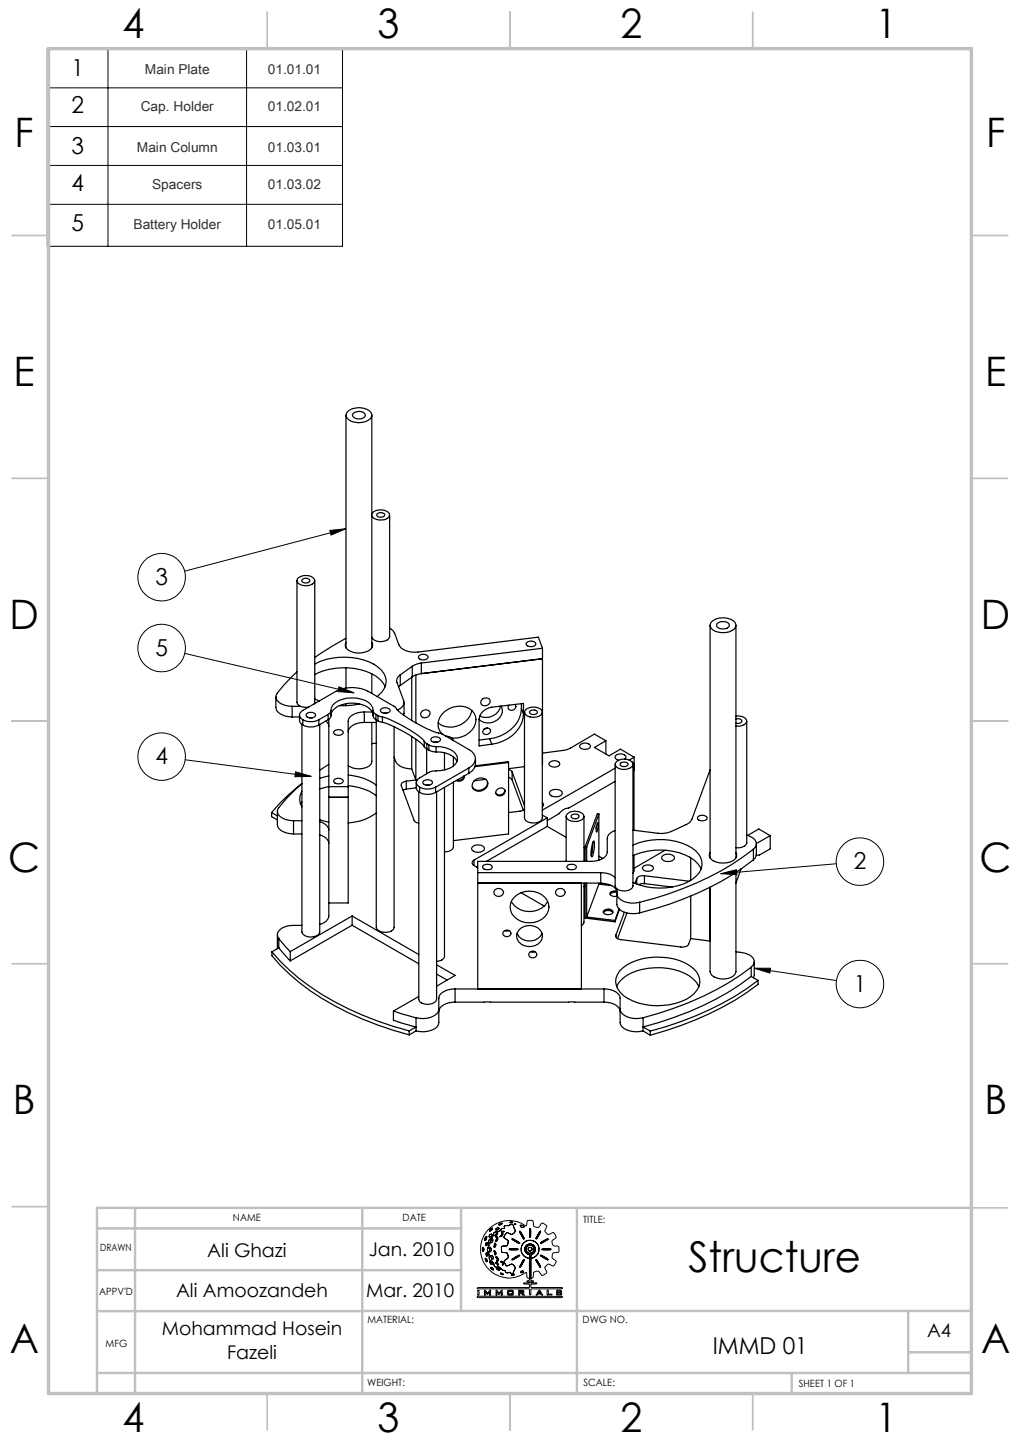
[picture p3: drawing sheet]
<svg xmlns="http://www.w3.org/2000/svg" width="210mm" height="297mm" viewBox="0 0 210 297" stroke-linecap="round" stroke-linejoin="round" font-family="sans-serif">
<g fill="none" stroke="#000" stroke-width=".21">
<path d="M9.7 10.1h60.8v40.6h-60.8zM9.7 18.1h60.8M22.2 10.1v40.6M50.8 10.1v40.6M9.7 26.1h60.8M9.7 34.1h60.8M9.7 42.1h60.8M67.9 109.3l3.3-.4-3 1.3zM71.2 108.9l-33.2 8.7M38 134.6l34.9 8.1M38.1 156.5l26 3.4M60.9 159l3.2 .9-3.4 .1z"/>
<path d="M69.8 141.5l3.1 1.2-3.3-.3zM148.4 179.9l3.2-.8 .1 1.1zM172.2 177.9l-23.8 2M155.3 199.4l16.9 2.6M155.3 199.4h3.3l-.1 1zM99.3 257.2l.1 .4M99.6 257.2l-.2-.3-.1 .3M99.6 257.2v.3M99.6 257.5l-.1 .2-.1-.1M99.8 255.1v.2M99.9 259.1a.57 .57 0 0 1 .4 .8zM100.1 258.1l.1 .6"/>
<path d="M100.1 254.7l.1 .4M100.1 254.7l-.3 .4M100.1 258v.1M100.1 258l.3 .3M100.2 255.1l-.2 .3-.1 .1-.1-.2M100.2 258.7h.1M100.3 256h-.2v.6l.2-.2M100.3 256v.4M100.4 257.2l.1 .8M100.4 258.3l-.1 .4M100.5 253.3a6 6 0 0 1 7.9-.8l.1-1a.78 .78 0 0 1 1-.1 .78 .78 0 0 1 .3 .9 .86 .86 0 0 0 .9 .5 .86 .86 0 0 0 .7-.8 .95 .95 0 0 1 1.2 .6l-.2 .4a.84 .84 0 0 0 .5 1.3l1-.4 .4 .4a.55 .55 0 0 1 0 .8l-.7 .6 .3 .9 1.1 .2 .1 1-.5 .2a.76 .76 0 0 0-.9 .5 .76 .76 0 0 0 .4 .9l.4 .4-.4 .9-.2 .1-1.1-.5-.7 .8 .4 1.1-.8 .5-.4-.4a.79 .79 0 0 0-1.1-.4 .79 .79 0 0 0-.4 1l-.1 .2-.4 .2v.4l.6 .2-1.4 .1v-.2l.5-.2v-.3l-.5-.2-.1-1-.5 .2a5.9 5.9 0 0 1-7.6-1.3 5.9 5.9 0 0 1 .2-7.7zM100.5 258l.1 .2a1.75 1.75 0 0 0 .5 1.5"/>
<path d="M100.6 256.1l.1 .4-.3 .7M100.7 257.1v-.2h.2l.2 .3M100.7 257.1l.1 .4M100.8 257.5v.3h.2M100.9 255.9l.2 .1M100.9 259.8l-.1 .2 .4 .4 .2-.1-.1-.3M100.9 259.8l.4 .2M100.9 253.2l-.1 .3 .1 .1M100.9 255.2l-.3 .3v.6M100.9 255.2a.65 .65 0 0 0-.3 .9M101 258.7h.4l.1 .2-.1 .5h-.1zM101 255.7l-.1 .2"/>
<path d="M101.1 254.2h.1v.3l-.2 .3-.3-.1M101.1 254.2l-.4 .5M101.1 259.7l.4 .4M101.1 257.2l-.1 .6M101.2 255.1l.3 .2M101.2 255.1l-.2 .6M101.3 252.9l-.4 .3M101.3 252.9l.1 .2M101.4 253.1l-.5 .5M101.5 255.3l-.1 .4-.3 .3M101.5 255.3v.4l-.4 .3M101.5 254.3l-.1 .6-.5 .3"/>
<path d="M101.5 254.3l-.1 .4-.5 .5M101.7 257.6l.1 .4M101.7 256.6v.3M101.8 257.6h-.1M101.8 257.6l.3 .3M101.8 256.1l.3 .2v.3l-.4 .3M101.8 256.1l-.1 .5M101.8 258l.1 .5M102.1 258.9l.1-.1 .4 .5-.2 .5h-.1l.1-.5zM102.1 260v.1M102.1 260l.3 .2M102.1 257.9v.4l-.2 .2"/>
<path d="M102.1 254.7l.3 .1 .1 .4-.4 .5 .2-.6zM102.2 253l-.1 .3h.1M102.2 254.1l.2-.2v.2M102.2 254.1l-.3 .3M102.2 253.7l-.4 .1-.3 .5M102.2 253.7l-.5 .2-.2 .4M102.3 254.3l-.3 .2-.1-.1M102.4 254.1l-.1 .2M102.6 252.8l.1 .1v.2M102.6 252.8l-.4 .2M102.7 253.1l-.5 .2M103.2 254.5l-.2 .1"/>
<path d="M103.2 253.6l.2 .2 .4-.2h-.3M103.2 253.6h.3M103.2 260l.2 .1M103.2 260l-.2-.2h.3l.2 .2M103.3 257.3v.6l.6 .1M103.3 253.1l-.7 .6h-.4M103.3 257.3v.5l.6 .2M103.3 254l-.1 .5M103.3 254l.2 .1a.55 .55 0 0 1-.6 .6l.1-.1M103.4 251.9l-.6 .2M103.4 251.9l-.5 .4h-.2l.1-.2M103.5 260l.1 .5"/>
<path d="M103.6 253l-.3 .1M103.8 259.7l.1 .5M103.9 253h-.3M103.9 258l.6 .1 .1 .6M103.9 258l.5 .1 .2 .6M103.9 252.5v.5M104 254.3l-.2 .6 .3 .3M104 254.3l-.2 .5 .3 .4M104.1 255.2l.5 .3v.4M104.5 256.5l-1.2 .2v.6M104.5 252.4l-.6 .1M104.6 259.1l-.8 .6"/>
<path d="M104.6 255.9l-.1 .6M104.6 258.7v.4M105 251.8h.6M105 257.2h1.4M105 257.2l-.2 .1 .3 .1M105 251.8l.3 .1M105.1 257.4h1.4M105.2 254.2l-.8-.3-.4 .4M105.2 252.2l.5 .2M105.2 252.2l-.7 .2M105.4 259.4l.2 .1M105.4 255.1l.3 .3"/>
<path d="M105.4 255.1l.9 .4M105.6 251.8l-.3 .1M105.6 254.1l-.2 .2-.2-.1M105.7 255.4l1.3 .7-.3-.3M105.7 252.4l.1 .5M105.8 252.9l.2 .4M106 253.8l-.4 .3M106 252.1h.2l-.3 .1zM106 253.3v.5M106 253.3l.1 .3-.1 .2M106.3 255.5l.4 .3M106.4 257.2h.2l-.1 .2"/>
<path d="M106.6 258.6l-1.2 .8M106.8 258.8l-1.2 .7M106.9 258.5l-.3 .1M106.9 258.5l.1 .1-.2 .2M107 253.7l.4 .7M107 253.6l.3 .3M107 253.6v.1M107.1 252.5l.1 .2M107.2 252.7l.2 .1M107.3 257.2v.6l.3 .6M107.3 257.2l.1 .7 .2 .5M107.3 253.9l.2 .4"/>
<path d="M107.4 254.4l.4 .8 .2-.1-.2-.4M107.5 254.3l.3 .4M107.6 252.4l-.3-.1-.2 .2M107.6 252.4l.2 .2M107.6 252.4l-.4-.1-.1 .2M107.6 258.4l.9 .6M107.7 256.1l-.4 1.1M107.7 256.1l-.3 .5-.1 .6M107.8 259.9l.2-.4-.2-.1-.8 1.4M107.8 259.9l-.3 .4M107.8 252.6l.1 .1M107.9 255.9l-.2 .2"/>
<path d="M107.9 252.7l-.5 .1M108.1 257.7l.5 .6M108.1 257v.7M108.3 257.5l.3 .4M108.5 256.8l-.2 .7M108.6 258.3l.4 .1v.6l-.1 .1-.4-.1M108.6 257.9l.7 .2M108.7 255.5l1.3 .2M108.7 255.5l-.8 .4M108.7 255.5l.6-.1 .7 .3M108.7 257.4l.5 .3M108.7 257.4l.2 .2 .3 .1"/>
<path d="M109 256.5l.7 .2 .3 .5M109 256.5l.5 .1 .5 .6M109 256.5l-.5 .3M109 256.9l-.2 .2-.1 .3M109 254.3v.4M109 254.7l.2 .1M109 256.9l.4 .1 .1 .2v.3l-.3 .2M109 256.9l-.3 .2v.3M109.1 259.2l-.1 2M109.1 259.2l.2 .1v1.8M109.2 254.3l-.1-1.3-.1 1.3M109.2 254.3l.1 .3"/>
<path d="M109.3 254.6l-.1 .2M109.4 258.4l-.1 .7M109.5 256.3a1.14 1.14 0 0 0-1.4 .7M109.5 256.3l.6 .5M109.5 256.3l-.5-.1-.5 .2-.4 .6M109.9 258.2l-.5 .2M110 257.2l-.2 .5-.5 .4M110 257.2l-.3 .7-.4 .2M110 255.7l.8 .7M110.1 256.8l.1 .3M110.2 257.7l-.3 .5M110.2 257.1v.6"/>
<path d="M110.3 258.8l-1 .3M110.3 259.5h.3l.7 1.5zM110.7 254.3l-.4 .9M110.8 256.4l.2 .7-.1 .6M110.8 256.4l.1 .5v.8M110.9 257.7l-.1 .5-.5 .6M110.9 257.7l-.2 .7-.4 .4M111 253.9l-.3 .4M111 253.9l.3-.3-.6 1.3-.4 .3M111.3 258.5l1.6 1-.5-.2M111.3 258.5l.3 .3M111.6 258.8l.4 .3"/>
<path d="M111.6 255.8l-.3 .3 .4-.2M111.7 257.2h1.5M111.7 257.2l-.1 .1 .2 .1M111.8 257.4h1.5M112 259.1l.4 .2M112 255.5l-.4 .3M112.1 255.7l-.4 .2M112.5 255.4l-.4 .3M112.6 255.2h.3l-.4 .2M112.6 255.2l-.6 .3M113.2 257.2l.2 .1-.1 .1M98.2 265.3l.2-.1h10.5v-.7h-.9l-.2-.2 2.7-.1v.2l-1.2 .1v.6l6.4 .1 .1 .2-6.4 .1-.1 1.1-.2 .1-.1-1.1-.3-.2-10.2 .1z"/>
<path d="M98.3 267h17.4l.1 .1-.3 .2h-16.9l-.4-.1zM98.4 265.7h.2v1h-.2zM99.7 265.7l.3 .1 .4 .5 .4-.6h.2v1h-.2v-.6l-.5 .5-.4-.5v.6h-.2zM101 261.1l.6 .5M101 261.1l.4 .1M101.4 261.2l.2 .2M101.5 260.1l.2 .5M101.6 261.4v.2M101.7 260.6l.3 .3M102 260.9h.7l.3 .3M102.1 260.1l.3 .3M102.1 265.7l.7 .6 .4-.5 .2-.1v1h-.2v-.6l-.4 .5-.5-.5v.6h-.2z"/>
<path d="M102.3 261.1l-.1 .2 .1 .1 .5 .2M102.3 261.1l.5 .2M102.3 261.1v.3l.5 .2M102.4 260.2l.2 .3v.1l-.2-.2M102.8 261.3l.1 .2-.1 .1M103 261.2l.6 .5M103 262.2l.7 .3h-.4zM103.4 260.1v.4h.2M103.6 261.7h.3M103.9 261.7l.2 .4M103.9 260.2l.3 .5M104.1 262.1h.6"/>
<path d="M104.5 265.8l.2-.1 1 .1v.9h-1.2zM104.7 260.6l-.5 .1M104.7 265.9v.7M104.7 266.6h.7M104.7 265.9h.7M105 262l.2 .3h.5M105 262l-.3 .1M105.1 260.4l-.4 .2M105.1 260.4l.5 .1M105.4 265.9v.7M105.6 260.5l.3 .3M105.8 261.7l-.1 .6"/>
<path d="M105.9 262.5l-.1-.1-.6 .2h.4M105.9 262.5l-.3 .1M105.9 260.8a.65 .65 0 0 1-.1 .9M105.9 260.8l.2 .3-.3 .6M106.8 265.7l1 .1v.5l-.3 .1 .5 .3h-.4l-.4-.3h-.2v.3h-.2zM107 265.9l.6 .1M107 266.2h.6M107 265.9v.3M107 260.8v.2M107.5 261.8l-.3 .2M107.5 261.8l.3 .1M107.5 260.3l-.5 .7"/>
<path d="M107.6 266v.2M107.8 261.9l-.2 .2-.4-.1M109 261.2v2M109 263.2h.3M109.3 262.2v1M109.3 261.1v1.1M110.9 265.8h.3l.5 .9-.9-.2-.4 .2zM111.1 266l.1 .3h-.4zM112.7 265.7h.2v.9h.7v.1h-1zM114.7 265.8h.9v.2h-.2v-.1h-.6v.2l.8 .1v.5h-1l-.1-.2 .3-.1v.2h.6v-.3h-.7l-.1-.1z"/>
<circle cx="33.3" cy="118.9" r="4.9"/>
<circle cx="33.3" cy="133.5" r="4.9"/>
<circle cx="33.3" cy="155.8" r="4.9"/>
<circle cx="177" cy="177.5" r="4.9"/>
<circle cx="177" cy="202.7" r="4.9"/>
</g>
<g fill="none" stroke="#c0c0c0" stroke-width=".35">
<path d="M55 2.5v7.5M105 2.5v7.5M155 2.5v7.5M2.5 48.5h7.5M200 48.5h7.5M2.5 98.5h7.5M200 98.5h7.5M2.5 148.5h7.5M200 148.5h7.5M2.5 198.5h7.5M200 198.5h7.5M2.5 248.5h7.5"/>
<path d="M200 248.8h7.5M55 287v7.5M105 287v7.5M155 287v7.5"/>
</g>
<g fill="none" stroke="#c0c0c0" stroke-width=".5">
<path d="M20 253h74.9M27.8 248.8v38.2M74.6 248.8v38.2M94.9 248.8v21.2M118.8 248.8v38.2M200 248.8h-180v38.2M20 270h54.6M20 261.6h74.9M74.6 270h125.4M187 270v12.8M187 278.5h13M20 282.8h180"/>
<path d="M163 282.8v4.2"/>
</g>
<path d="M10 10h190v277h-190z" fill="none" stroke="#c0c0c0" stroke-width=".7"/>
<path d="M67.9 109.3l3.3-.4-3 1.3zM60.9 159l3.2 .9-3.4 .1zM148.4 179.9l3.2-.8 .1 1.1zM155.3 199.4h3.3l-.1 1zM69.8 141.5l3.1 1.2-3.3-.3z" fill="#000"/>
<g fill="none" stroke="#000" stroke-width=".25">
<path d="M71.2 85.5v47.9M71.5 84.8a3.6 3.6 0 0 1 4.9 .1 1.09 1.09 0 0 1-.6 1.7 3.7 3.7 0 0 1-4.4-.5l-.2-.4zM72.7 85.2a1.74 1.74 0 0 1 2.4 .1l.1 .2a1.51 1.51 0 0 1-2.6 0zM76.6 85.5v47.9M61.1 119.6v25a1.65 1.65 0 0 0 2.1 1.1l.4-.1M61.5 119a2.48 2.48 0 0 1 3.3 .4 1.61 1.61 0 0 1-2.2 1.2 1.23 1.23 0 0 1-1.4-1.3zM62.2 119.4a.99 .99 0 0 1 1.6 .2 .94 .94 0 0 1-1.7 0zM64.8 119.6v25l-.1 .4M76.6 105.9a2.33 2.33 0 0 1 3.6-.1 1.25 1.25 0 0 1-1.6 1.3 2.04 2.04 0 0 1-2-.9M77.6 105.9l.8-.3a.63 .63 0 0 1 .8 .7l-.8 .2a.6 .6 0 0 1-.8-.6zM80.2 106.1v25a1.76 1.76 0 0 1-2.2 1 1.58 1.58 0 0 1-1.4-.8M61.1 138.4a24.2 24.2 0 0 0-4.3 4.8 1.53 1.53 0 0 0 1.1 1.8l1.4 .4 .8 .1"/>
<path d="M64.8 136.8a13.2 13.2 0 0 1 13 .6 3.4 3.4 0 0 1 .2 5.8l-.4 .3M64.8 139a13.4 13.4 0 0 1 12.6 .3 4.7 4.7 0 0 1 1.9 2.2M71.2 131.5l-2.8 1.6-3.6 2.3M71.2 132.3a1.26 1.26 0 0 0 1 1.9 4 4 0 0 0 4.4-.8l.1-.5-.1-.6M71.2 137.5v4.2M76.6 138.8v4M80.2 129.4l.8 .6 .2 .4 .9 2.4a3.8 3.8 0 0 0 4 1.5l24.7-3.1 .9 2.3M82.4 139a1.39 1.39 0 0 0-.7 1.6l1.4 3.7a1.75 1.75 0 0 1-1.3 2M82.4 139v2.2M84.8 139.5v8.9M84.9 137.2l-2.5 1.8M84.9 137.2v2.2"/>
<path d="M84.9 139.4l-2.5 1.8M85.6 139v9.9M86.2 135.1a1.28 1.28 0 0 1 2 .2 1.14 1.14 0 0 1-2.1 0zM86.7 136.6l-1 .2-.8 .4M86.7 138.7l-1.2 .4-.6 .3M86.7 136.6v2.1M108.4 132.4a1.24 1.24 0 0 1 1.9 .2 1.14 1.14 0 0 1-2 0zM111.7 133.5l-25 3.1M111.7 133.5v24M111.7 135.7l-25 3M146.2 128.8v47.9M146.5 128.1a3.7 3.7 0 0 1 4.8 .1 1.12 1.12 0 0 1-.6 1.7 3.8 3.8 0 0 1-4.3-.6l-.2-.4z"/>
<path d="M147.6 128.5a1.89 1.89 0 0 1 2.5 0l.1 .3a1.59 1.59 0 0 1-2.6 .3zM151.5 128.8v47.9M56.8 143.5v2.2a2.47 2.47 0 0 0 2.5 1.9l.8 .1M60.1 145.5h1.8M60.1 145.5v2.2M60.1 147.7h1.6M61.7 147.3v1.1a1.13 1.13 0 0 0 .6 .9M62.2 149.2v42.7a2.18 2.18 0 0 0 3.6 .3v-43M62.3 148.2a1.01 1.01 0 0 1-.6-.9 1.01 1.01 0 0 1 .6-1l6.9-3.9a7.4 7.4 0 0 1 6.6 0l5.3 3.1a15.2 15.2 0 0 0 5.2 3.8 13.1 13.1 0 0 0 4.6 1.8l5.6 3.3a2.01 2.01 0 0 1 1.4 1.9 2.01 2.01 0 0 1-1.4 1.9M62.3 148.2a3.7 3.7 0 0 0 3.4 0M62.3 149.3a3.7 3.7 0 0 0 3.4 0M62.3 148.2v1.1"/>
<path d="M63.1 147.1a1.24 1.24 0 0 1 1.9 .2 1.11 1.11 0 0 1-2 0zM63.7 147.8h.6M64.8 143.9l.9 .5M65.7 148.2v1.1M67.1 148.5l.5 .7 .1 .4M67.6 147.1l.4-.3 .2-.4a2.57 2.57 0 0 1 2.4-2.4 6 6 0 0 1 5.8 1.2l.3 .5 .1 .8 .6 .6M67.6 147.1l-1.9 1.1M67.6 147.1v1.1M67.6 148.2l-1.9 1.1M67.7 159.8l-1.9 .5M67.7 148.2v40.5a2.13 2.13 0 0 1-1.9 1.7M67.7 157.4l-1.9 1.2"/>
<path d="M68.2 147.2a2.67 2.67 0 0 1 2.4-2.1 6 6 0 0 1 5.8 1.2l.4 .9M68.2 146.3l-.1 1.4-.5 .5M68.8 150.6a1.25 1.25 0 0 1 1.9 .3 1.18 1.18 0 0 1-2 0zM71.2 144.9v.4M71.7 159.6a10.7 10.7 0 0 1 5.8 2.1M74 145l-1.4 .2-2.7 .1M75 146.6a3.5 3.5 0 0 0-3.2 1.6l-.1 37.8h-4M75 148.8a3.5 3.5 0 0 0-3.2 1.6l-.1 .3M75 146.6h1.7M75 146.6v2.2M75 148.8h2.5M76.6 148.8v8a1.27 1.27 0 0 1-1.1 1.2 4 4 0 0 1-3.8-.3"/>
<path d="M76.8 146.3v1.3l.6 .6M77.4 147.1l.4 .3M77.4 147.1v1.1M77.4 148.2l.4 .3M77.5 148.3v42.7a2.19 2.19 0 0 0 3.1 .7l.5-.6v-41.4M77.5 153.1l-.9 .1M77.8 147.4l.9 .3M77.8 148.5l.9 .3M77.8 147.4v1.1M78.4 146.1a1.28 1.28 0 0 1 1.9 .2 1.14 1.14 0 0 1-2 0zM78.7 147.7a25.7 25.7 0 0 1 8.5 4.7l.1 .3M78.7 148.8a23.1 23.1 0 0 1 8.6 5"/>
<path d="M78.7 147.7v1.1M79 146.9h.7M81.1 156a3.2 3.2 0 0 0 3.7 2.4M82.4 141.2l-.3 .3M83.2 144.7l-.1 2.6M84.8 151.7v6.7M85.6 152.3v8.4l-.8-2.3M87 146.4a.86 .86 0 0 1 1.1-.1 .86 .86 0 0 1 .3 1 .95 .95 0 0 1-1 .5 .95 .95 0 0 1-.8-.8zM87.3 152.7l.6 .5M87.3 153.8l1 .7M87.3 152.7v1.1M87.9 153.2l-.1 6.2"/>
<path d="M87.9 153.2l.4 .2M88.3 153.4l.7 .3 .8 .1M88.3 154.5l.9 .3 .6 .1M88.3 153.4v1.1M88.8 152.1a1.28 1.28 0 0 1 1.9 .2 1.18 1.18 0 0 1-2 0zM89.4 152.9h.6M89.8 153.8a4.5 4.5 0 0 1 4.3 1.9 2.01 2.01 0 0 1-1.6 2.6l-1.8 .4-1.9 .2-2.4 1.3a1 1 0 0 0-.7 1 1 1 0 0 0 .7 .9M89.8 154.9a4.5 4.5 0 0 1 4.3 1.9M89.8 153.8v1.1M91.2 151.3a2.98 2.98 0 0 1 .5-4.8 4.2 4.2 0 0 1 5.9 .4 3.5 3.5 0 0 1-2.6 4.9l-.9 .2h-1.1M91.5 155v3.6M91.7 151.6a1.65 1.65 0 0 1 1.6 .9"/>
<path d="M93.3 155.9v1.9M95.5 159.8a1.14 1.14 0 0 1-1.4 .9M95.6 159.8a1.04 1.04 0 0 1-.5 1 1.04 1.04 0 0 1-1.2 0M96.5 158.2l-6.8 3.9M96.5 158.2v1.1M96.5 159.3l-6.8 3.9M97.2 146.3a4.4 4.4 0 0 1-7 2.6M97.9 156.3a2.62 2.62 0 0 1-1.4 3M98.6 148.2v5.4l2.6-.3M99.2 144.1a1.04 1.04 0 0 1 1.7 .2 1.02 1.02 0 0 1-.8 1 1.02 1.02 0 0 1-1.1-.5zM99.6 150.2a.74 .74 0 0 1 1.3 0 .74 .74 0 0 1-.7 1.1 .63 .63 0 0 1-.7-.3 .63 .63 0 0 1 .1-.8zM100.3 149.9l-.6 .3"/>
<path d="M100.8 152.1l-2.2 .3M100.8 152.1l.4 1.2M103 145.4a3 3 0 0 1-4.2 2.1M103.2 145.4a2.05 2.05 0 0 1-.8 2.9 2.91 2.91 0 0 1-3.8-.1M104.7 158.5l.7 .5M104.7 157.1l-.1-.2-6.7 .8M104.7 157.1l-6.9 .8M104.7 157.1v14.7l-11.4 1.3M105.4 159l2.6 6.9M105.4 159v1.7M106 145.1a.78 .78 0 0 1-.3 1.1 .78 .78 0 0 1-1.1-.5l.2-.5M107.4 145.9a6.9 6.9 0 0 1-6.6 6.2"/>
<path d="M107.4 145.9l.4 1.1M107.4 144.9v1M107.8 147v-2.1l-6.6 .8a2.89 2.89 0 0 0-2.6 2.5M107.8 147a6.8 6.8 0 0 1-5.4 6.1l-1.2 .2M108 146.7v21.7a1.8 1.8 0 0 0 2.3 1.1 1.33 1.33 0 0 0 1.4-1.1v-21.7M108 157.9l-3.3 .4M108.2 146.2a2.52 2.52 0 0 1 3.3 .1 .86 .86 0 0 1-.6 1.3 2.38 2.38 0 0 1-2.9-.7zM109.1 146.5l.7-.3a.6 .6 0 0 1 .8 .7 .99 .99 0 0 1-1.6-.2zM113.1 157.1a1.35 1.35 0 0 1 2.2 .2 1.29 1.29 0 0 1-2.3 0zM119.4 153.5a1.35 1.35 0 0 1 2.2 .2 1.32 1.32 0 0 1-2.3 0zM124.7 152.6l-2.3-1.4-5.5 3.1-5.2 .8M124.7 152.6l-2.3 1.3 3 1.8 2.3-1.4 2.9 1.7"/>
<path d="M124.7 152.6v2.7M126.6 157.4v25.1a1.27 1.27 0 0 0 1.5 1 1.73 1.73 0 0 0 2.2-1v-25.1M126.6 158.2l-14.9 8.7M127 156.8a2.44 2.44 0 0 1 3.3 .4 1.03 1.03 0 0 1-1 1.2 2.06 2.06 0 0 1-2.7-1zM127.7 157.2l.8-.3a.6 .6 0 0 1 .8 .7 .99 .99 0 0 1-1.6-.2zM128.6 156.3l.3-.3a1.29 1.29 0 0 0-2.3 0 .79 .79 0 0 0 .8 .6M130.1 156.9a.74 .74 0 0 1 .3 1.1h-.1M130.5 157.6v13.4M130.6 156l-1.1 .6M130.6 156l-.1 2.7M146.2 158.6l-3.8 10.3-.9 .8-3.2 1.5a5.9 5.9 0 0 1-2.8 .4l-5.2-.6M151.5 147.5a1.67 1.67 0 0 1 2.2 1.2 2.08 2.08 0 0 1-2.2 .8"/>
<path d="M151.5 148.1h.1a.7 .7 0 0 1 .7-.1 .7 .7 0 0 1 .4 .7 1.05 1.05 0 0 1-1.2 .2M153.7 148.5v25.1a1.73 1.73 0 0 1-2.2 1M55.9 167.4v.8l1.2 .7M55.9 167.4l1.2 .7M57.1 167.1v2.7a1.46 1.46 0 0 0 1.1 1.4l.6 .3 1.6 .3M60.4 169h1.8M60.4 169v2.8M60.4 171.8h1.8M62.2 162.9a3.1 3.1 0 0 0 0 3.3M62.2 161.4a26.1 26.1 0 0 0-5.1 5.4 1.46 1.46 0 0 0 1.1 1.7l.6 .3 1.6 .2M62.2 165.1l-.3 .6M62.2 161.4a40.6 40.6 0 0 0-6.3 6"/>
<path d="M65.8 168.8l1.9 .5M65.8 169.3a2.15 2.15 0 0 1 1.9 1.7M65.8 172a2.13 2.13 0 0 1 1.9 1.7M67.7 162l-1.9 .5M67.7 162h4M67.7 164.2h4M68.8 160.7a1.28 1.28 0 0 1 1.9 .2 1.14 1.14 0 0 1-2 0zM71.7 161.8a11 11 0 0 1 5.8 2.1M77.5 167.4a10.2 10.2 0 0 1-5.8 2.1M83.6 160.9a.86 .86 0 0 0-1 .9l2.7 7.2 .3 .4 .6 .1M83.6 162.5l-.6 .2M83.6 160.9v1.6"/>
<path d="M85.7 162.3l.2 .5 .5 .4M85.7 161.2v1.1M85.7 162.3l-2.1 .2M85.9 160.6l-2.3 .3M86.2 163.1v42.7a1.73 1.73 0 0 0 2.3 1 1.41 1.41 0 0 0 1.4-1v-42.7M86.4 162.1a3.7 3.7 0 0 0 3.3 0M86.4 163.2a3.7 3.7 0 0 0 3.3 0M86.4 162.1v1.1M87.1 160.9a1.25 1.25 0 0 1 1.9 .3 1.18 1.18 0 0 1-2 0zM87.7 161.7h.7M89.7 162.1v1.1M91.5 162.2v34.8a1.47 1.47 0 0 1-1.6 1"/>
<path d="M93.3 161.1v13.3a1.57 1.57 0 0 1-1.8 1.1M97.2 174.5a1.89 1.89 0 0 1 2.5 0v.3a1.56 1.56 0 0 1-2.5 .3l-.1-.3zM97.6 160.9a1.77 1.77 0 0 1 2.8 0 1.71 1.71 0 0 1-.6 1.7 1.71 1.71 0 0 1-1.8 .3 1.19 1.19 0 0 1-.4-2zM97.6 177.2a.58 .58 0 0 0-.4 .5 .58 .58 0 0 0 .4 .6M97.6 178.3l.8 .4M97.6 177.2v1.1M98.4 179.7h25.3M98.4 178.5l-.3 .1M99.4 178.4a1.27 1.27 0 0 1 2 .2 1.18 1.18 0 0 1-2.1 0zM100 160.5l-2.4 .3M100.3 160.9a1.73 1.73 0 0 1-1.1 1.8 1.73 1.73 0 0 1-2-.6M102.3 162.6a.88 .88 0 0 1 1.1-.3 .88 .88 0 0 1 .5 1 .99 .99 0 0 1-.9 .6 .99 .99 0 0 1-.9-.7z"/>
<path d="M103.9 162.7a1.07 1.07 0 0 1-.7 1 1.07 1.07 0 0 1-1.1-.3M104.7 160.1l.7 .6M105.4 160.7l2.3 6.2M108 166.6l-.7 .4-2.6 .4M111.7 165.3a.46 .46 0 0 1 0 .9M111.7 167.9l1 .5M112.7 168.4l-15.1 8.8M112.7 170.2l3.9 2.3M112.7 170.2l-12.5 7.2M112.7 168.4v1.8M113.2 163.1a1.89 1.89 0 0 1 2.5 0l.1 .3a1.58 1.58 0 0 1-2.7 0zM116.6 168.1v9.3"/>
<path d="M116.8 167.6a2.46 2.46 0 0 1 3.4 .2 .91 .91 0 0 1-.9 1.2 2.2 2.2 0 0 1-2.7-.7v-.4zM117 178.1l.3-.1a1.11 1.11 0 0 1 1.4 .6 1.15 1.15 0 0 1-2 0zM117.7 167.9l.9-.2a.54 .54 0 0 1 .6 .5 .92 .92 0 0 1-1.6-.1zM120.2 168.1v9.3M120.2 174.6l.3 .1M120.5 174.4v3M120.5 174.4h.3M120.8 174.4v3M121.7 175.4l.2 .1M122.1 173.5l-.1 1.5-.3 1.2M122.2 173.2a3.8 3.8 0 0 1-.1 2.8l-.2 .5a3.8 3.8 0 0 1 .1-2.8zM122.8 170.1l-.1 .5"/>
<path d="M123 169.4a2.5 2.5 0 0 1-.2 2l-.1-.8zM123.3 167.7l-2.5 6.7M123.3 167.7v9.5M123.3 167.7l-.3-.1-2.5 6.8M123.3 176.4l.8 .4M123.7 179.7a3.8 3.8 0 0 1 2.9 1.1M123.7 179.7v2.2M126.6 171.1a2.13 2.13 0 0 0-1.6 1.6v2.8a2.27 2.27 0 0 1-2.1 1.8l-1.2 .1h-23.3v26.3M126.6 160.9l-9.5 5.5a2.57 2.57 0 0 0-2 1.2l-2.4 1.4M130.3 174.1a13.1 13.1 0 0 1 13 1.2 3.4 3.4 0 0 1-.6 5.7 13.2 13.2 0 0 1-12.4 .7M130.3 176.2a13.3 13.3 0 0 1 12.6 .9l.7 .7 .8 1.2M130.5 176.2v3.2l-.2 .4"/>
<path d="M132.4 178.5a1.42 1.42 0 0 1 2.1 .3 1.35 1.35 0 0 1-2.2 0zM136.3 176.4a1.89 1.89 0 0 1 2.5 0l.1 .3a1.56 1.56 0 0 1-2.6 .3l-.1-.3zM136.9 175.1l-6.4 3.7M142.2 176.7v4.6M143.7 168.3a1.28 1.28 0 0 1 1.9 .2 1.14 1.14 0 0 1-2 0zM146.2 175.6a1.14 1.14 0 0 0 .7 1.7 4.2 4.2 0 0 0 4.5-.5l.3-.4-.2-.8M151.5 179.7v20.4a1.72 1.72 0 0 1-1.7 1.4 3.2 3.2 0 0 1-3.5-1.1l-.1-17.7M152.6 179l-1.1 2.9M153.7 172a2.19 2.19 0 0 1 2 2l-.6 .9M153.9 172.1l2.3-1.4 2.4 1.4M155.1 174.9a61 61 0 0 1-23.4 10.9M155.1 177.1a61 61 0 0 1-23.4 10.9"/>
<path d="M155.1 174.9v2.2M158.6 172.1l-2.9 1.7v2.4l-.6 .9M158.6 172.1v2.7l-2.2 1.3-.8 .1M56 196a47.8 47.8 0 0 0 18.6 13.1l6.3 2.3 3.3 .9M56 196v.8a46.9 46.9 0 0 0 18.6 13.1l6.3 2.3 3.3 .9M57.1 192.5v2.9M57.4 193.3l2.4 2.7M57.4 195.2l2.4 2.7M57.4 195.2l-1.4 .8M57.4 193.3v1.9M59.8 196v1.9M62.2 190.6a6 6 0 0 0-4.6 .9 1.26 1.26 0 0 0-.2 1.8"/>
<path d="M72.5 188.7l13.7 7.9M72.5 188.7l-12.7 7.3M72.5 190.6l-12.7 7.3M72.5 190.6l13.7 7.9M72.5 188.7v1.9M89.9 198.7l3.8 2.2-3.8 2.2M98.4 181.9h25.3M102 183.2a.97 .97 0 0 1 1.1-.1 .97 .97 0 0 1 .5 1 .97 .97 0 0 1-1.2 .5 .97 .97 0 0 1-.7-1.1zM103.8 191.8a.77 .77 0 0 1 1-.2 .77 .77 0 0 1 .2 1.1 .77 .77 0 0 1-1.1 .1 .77 .77 0 0 1-.1-1zM103.9 191.7l.5 .1 .4-.1M105.3 185.7a4.4 4.4 0 0 0 7.4 0M105.9 184.8a4.3 4.3 0 0 1 7 1.3 3.5 3.5 0 0 1-3.9 4 3.5 3.5 0 0 1-3.9-4l.3-.7z"/>
<path d="M106.4 192.2a2.87 2.87 0 0 0 2.6 1.6 2.87 2.87 0 0 0 2.6-1.6M107.3 191.1a2.77 2.77 0 0 1 4.4 1.7 2.77 2.77 0 0 1-2.1 2.1 2.77 2.77 0 0 1-2.8-.9 1.9 1.9 0 0 1 .5-2.9zM107.3 183.9l4.8 2.7M109.1 196.1a.82 .82 0 0 1 .9-.1 .82 .82 0 0 1 .5 .8 .78 .78 0 0 1-1.1 .4 .78 .78 0 0 1-.3-1.1zM109.3 196l.4 .1 .4-.1M109.6 195.9h.2M114.7 183.2a.97 .97 0 0 1 1.1-.1 .97 .97 0 0 1 .5 1 .97 .97 0 0 1-1.2 .5 .97 .97 0 0 1-.7-1.1zM119.7 181.9v21.8M120.2 181.9v8.1l-.1 .3-.4 .4M120.5 181.9v7.2l6.1 .8M120.5 182.5l-.3 .1M120.8 181.9v7"/>
<path d="M120.8 188.9l5.8 .7M123.3 181.9v.2M123.3 182.1l-2.5 6.8M123.3 182.1l2.6 .3M123.7 181.9l.6 .1a2.58 2.58 0 0 1 2.7 1.8 1.23 1.23 0 0 0-1.4 .4M124.2 188a1.3 1.3 0 0 1 2 0M124.4 187.5a1.3 1.3 0 0 1 1.8 .2 1.09 1.09 0 0 1-1.8 .4l-.2-.4zM126.6 189.6v.3M126.8 192.6a.86 .86 0 0 0 1 .9l12.4 1.5a1.47 1.47 0 0 0 1.6-.6l.4-1.1M126.8 192.6v.3M127 183.5h-.2a.94 .94 0 0 0-1.2 .7 1.19 1.19 0 0 0 1.4 .4M127 184.1a2.84 2.84 0 0 0 3.1 1.9l1.6-.2"/>
<path d="M127 183.1v3.2a2.77 2.77 0 0 0 3.1 1.9l1.6-.2M127.5 187.2l-.9 2.4M127.5 187.3l-.9 2.6M127.6 200a11.5 11.5 0 0 1 9.9-2.7 9.1 9.1 0 0 1 5.9 2.9 3.4 3.4 0 0 1-1.2 5 13 13 0 0 1-13.8-.1 3.5 3.5 0 0 1-.8-5.1zM128.6 187.9l-1.8 4.7M129.1 188l-2 5.3M131.1 180.9l-.4 1M131.1 180.9v1.2M131.7 185.8v2.2M132.7 180.4a1.54 1.54 0 0 0-1.6 .5M132.7 182l-1.3 .2M132.7 180.4l9.2 1.1"/>
<path d="M132.7 182l5.7 .7M132.7 180.4v1.6M142.2 193.3l3.9 .5M142.2 184.6v8.7M146.1 182.8v11M146.2 193.6l-.1 .2M151.5 196a4.9 4.9 0 0 1 3.6 1.4 1.34 1.34 0 0 1-.4 1.8M154.7 199.2a61.5 61.5 0 0 1-22.3 10.4M154.7 199.2v1.9M155.3 198.1v2.7l-.2 .6M81 208.2l4.7 1.4M81 208.2v1.9l4.7 1.4-1.5 .8"/>
<path d="M84.2 212.3v.8M85.7 209.6v2.7M85.7 212.3l-1.5 .8M86.2 205.2l-5.2 3M89.9 200.6l2.1 1.3M90.3 207.9a2.84 2.84 0 0 1-3 1.9l-1.6-.2M93.7 203.7a3.5 3.5 0 0 0-3.3 1.5l-.1 5.4a1.85 1.85 0 0 1-1.5 1.6 5.2 5.2 0 0 1-3.1 .1M93.7 206.4h30.7M93.7 206.4a3.5 3.5 0 0 0-3.3 1.6l-.1 .3M93.7 203.7h30.7M93.7 203.7v2.7M124.4 203.7a3.6 3.6 0 0 1 3.2 1.5l.1 5.4a1.96 1.96 0 0 0 1.5 1.6 5.2 5.2 0 0 0 3.2 .1"/>
<path d="M124.4 206.4a3.6 3.6 0 0 1 3.2 1.6l.1 .3M124.4 203.7v2.7M127 203.2a6.2 6.2 0 0 1 4.1-3.2 12.8 12.8 0 0 1 11.7 1.7l.6 .6 .5 .9M127.7 207.9a2.33 2.33 0 0 0 2.3 1.8l.8 .1 1.6-.2M132.4 209.6v2.7M132.4 212.3l1.5 .9M133.9 212.4v.8M154.7 201.1a61.5 61.5 0 0 1-22.3 10.4l1.5 .9M154.7 201.1l1.4 .8M156.1 201.9a62.7 62.7 0 0 1-22.2 10.5M156.1 201.9v.8a63.5 63.5 0 0 1-22.2 10.5"/>
</g>
<text font-size="8.7" x="141.8" y="261.9">Structure</text>
<g font-size="8.4">
<text x="25.2" y="7.9">4</text>
<text x="77.7" y="7.9">3</text>
<text x="127.7" y="7.9">2</text>
<text x="180.2" y="7.9">1</text>
<text x="3" y="30.3">F</text>
<text x="203" y="30.3">F</text>
<text x="2.8" y="79.5">E</text>
<text x="202.8" y="79.5">E</text>
<text x="2" y="129.5">D</text>
<text x="202" y="129.5">D</text>
<text x="1.7" y="179.5">C</text>
<text x="201.7" y="179.5">C</text>
<text x="2.7" y="229.5">B</text>
<text x="202.7" y="229.5">B</text>
<text x="2" y="278.8">A</text>
<text x="202" y="278.8">A</text>
<text x="25.2" y="294.9">4</text>
<text x="77.7" y="294.9">3</text>
<text x="127.7" y="294.9">2</text>
<text x="180.2" y="294.9">1</text>
</g>
<g font-size="4.8">
<text x="14.7" y="15.7">1</text>
<text x="14.7" y="23.3">2</text>
<text x="14.7" y="31.7">3</text>
<text x="14.7" y="39.2">4</text>
<text x="14.7" y="47.6">5</text>
<text x="32" y="120.5">3</text>
<text x="32" y="135.1">5</text>
<text x="32" y="157.4">4</text>
<text x="175.8" y="179.1">2</text>
<text x="175.8" y="204.3">1</text>
<text x="146.8" y="278.8">IMMD 01</text>
</g>
<g font-size="3.9">
<text x="42.7" y="258.9">Ali Ghazi</text>
<text x="75.9" y="258.6">Jan. 2010</text>
<text x="36.2" y="267.1">Ali Amoozandeh</text>
<text x="75.4" y="267.1">Mar. 2010</text>
<text x="33.3" y="275.1">Mohammad Hosein</text>
<text x="190.9" y="275.5">A4</text>
<text x="46.8" y="279.9">Fazeli</text>
</g>
<g font-size="2.8" fill="#303030">
<text x="29.8" y="15.3">Main Plate</text>
<text x="55.2" y="15.3">01.01.01</text>
<text x="29" y="22.8">Cap. Holder</text>
<text x="55.2" y="22.8">01.02.01</text>
<text x="28.2" y="31.3">Main Column</text>
<text x="55.2" y="31.3">01.03.01</text>
<text x="31.3" y="38.8">Spacers</text>
<text x="55.2" y="38.8">01.03.02</text>
<text x="27.5" y="47.2">Battery Holder</text>
<text x="55.2" y="47.2">01.05.01</text>
</g>
<g font-size="2.1">
<text x="48" y="251.5">NAME</text>
<text x="82.9" y="251.5">DATE</text>
<text x="120.1" y="251.9">TITLE:</text>
<text x="20.6" y="257.7">DRAWN</text>
<text x="20.4" y="266.6">APPV'D</text>
<text x="75.6" y="272.5">MATERIAL:</text>
<text x="120" y="272.5">DWG NO.</text>
<text x="21.8" y="277.4">MFG</text>
<text x="75.6" y="285.5">WEIGHT:</text>
<text x="120.1" y="285.5">SCALE:</text>
<text x="164.5" y="285.6">SHEET 1 OF 1</text>
</g>
</svg>
